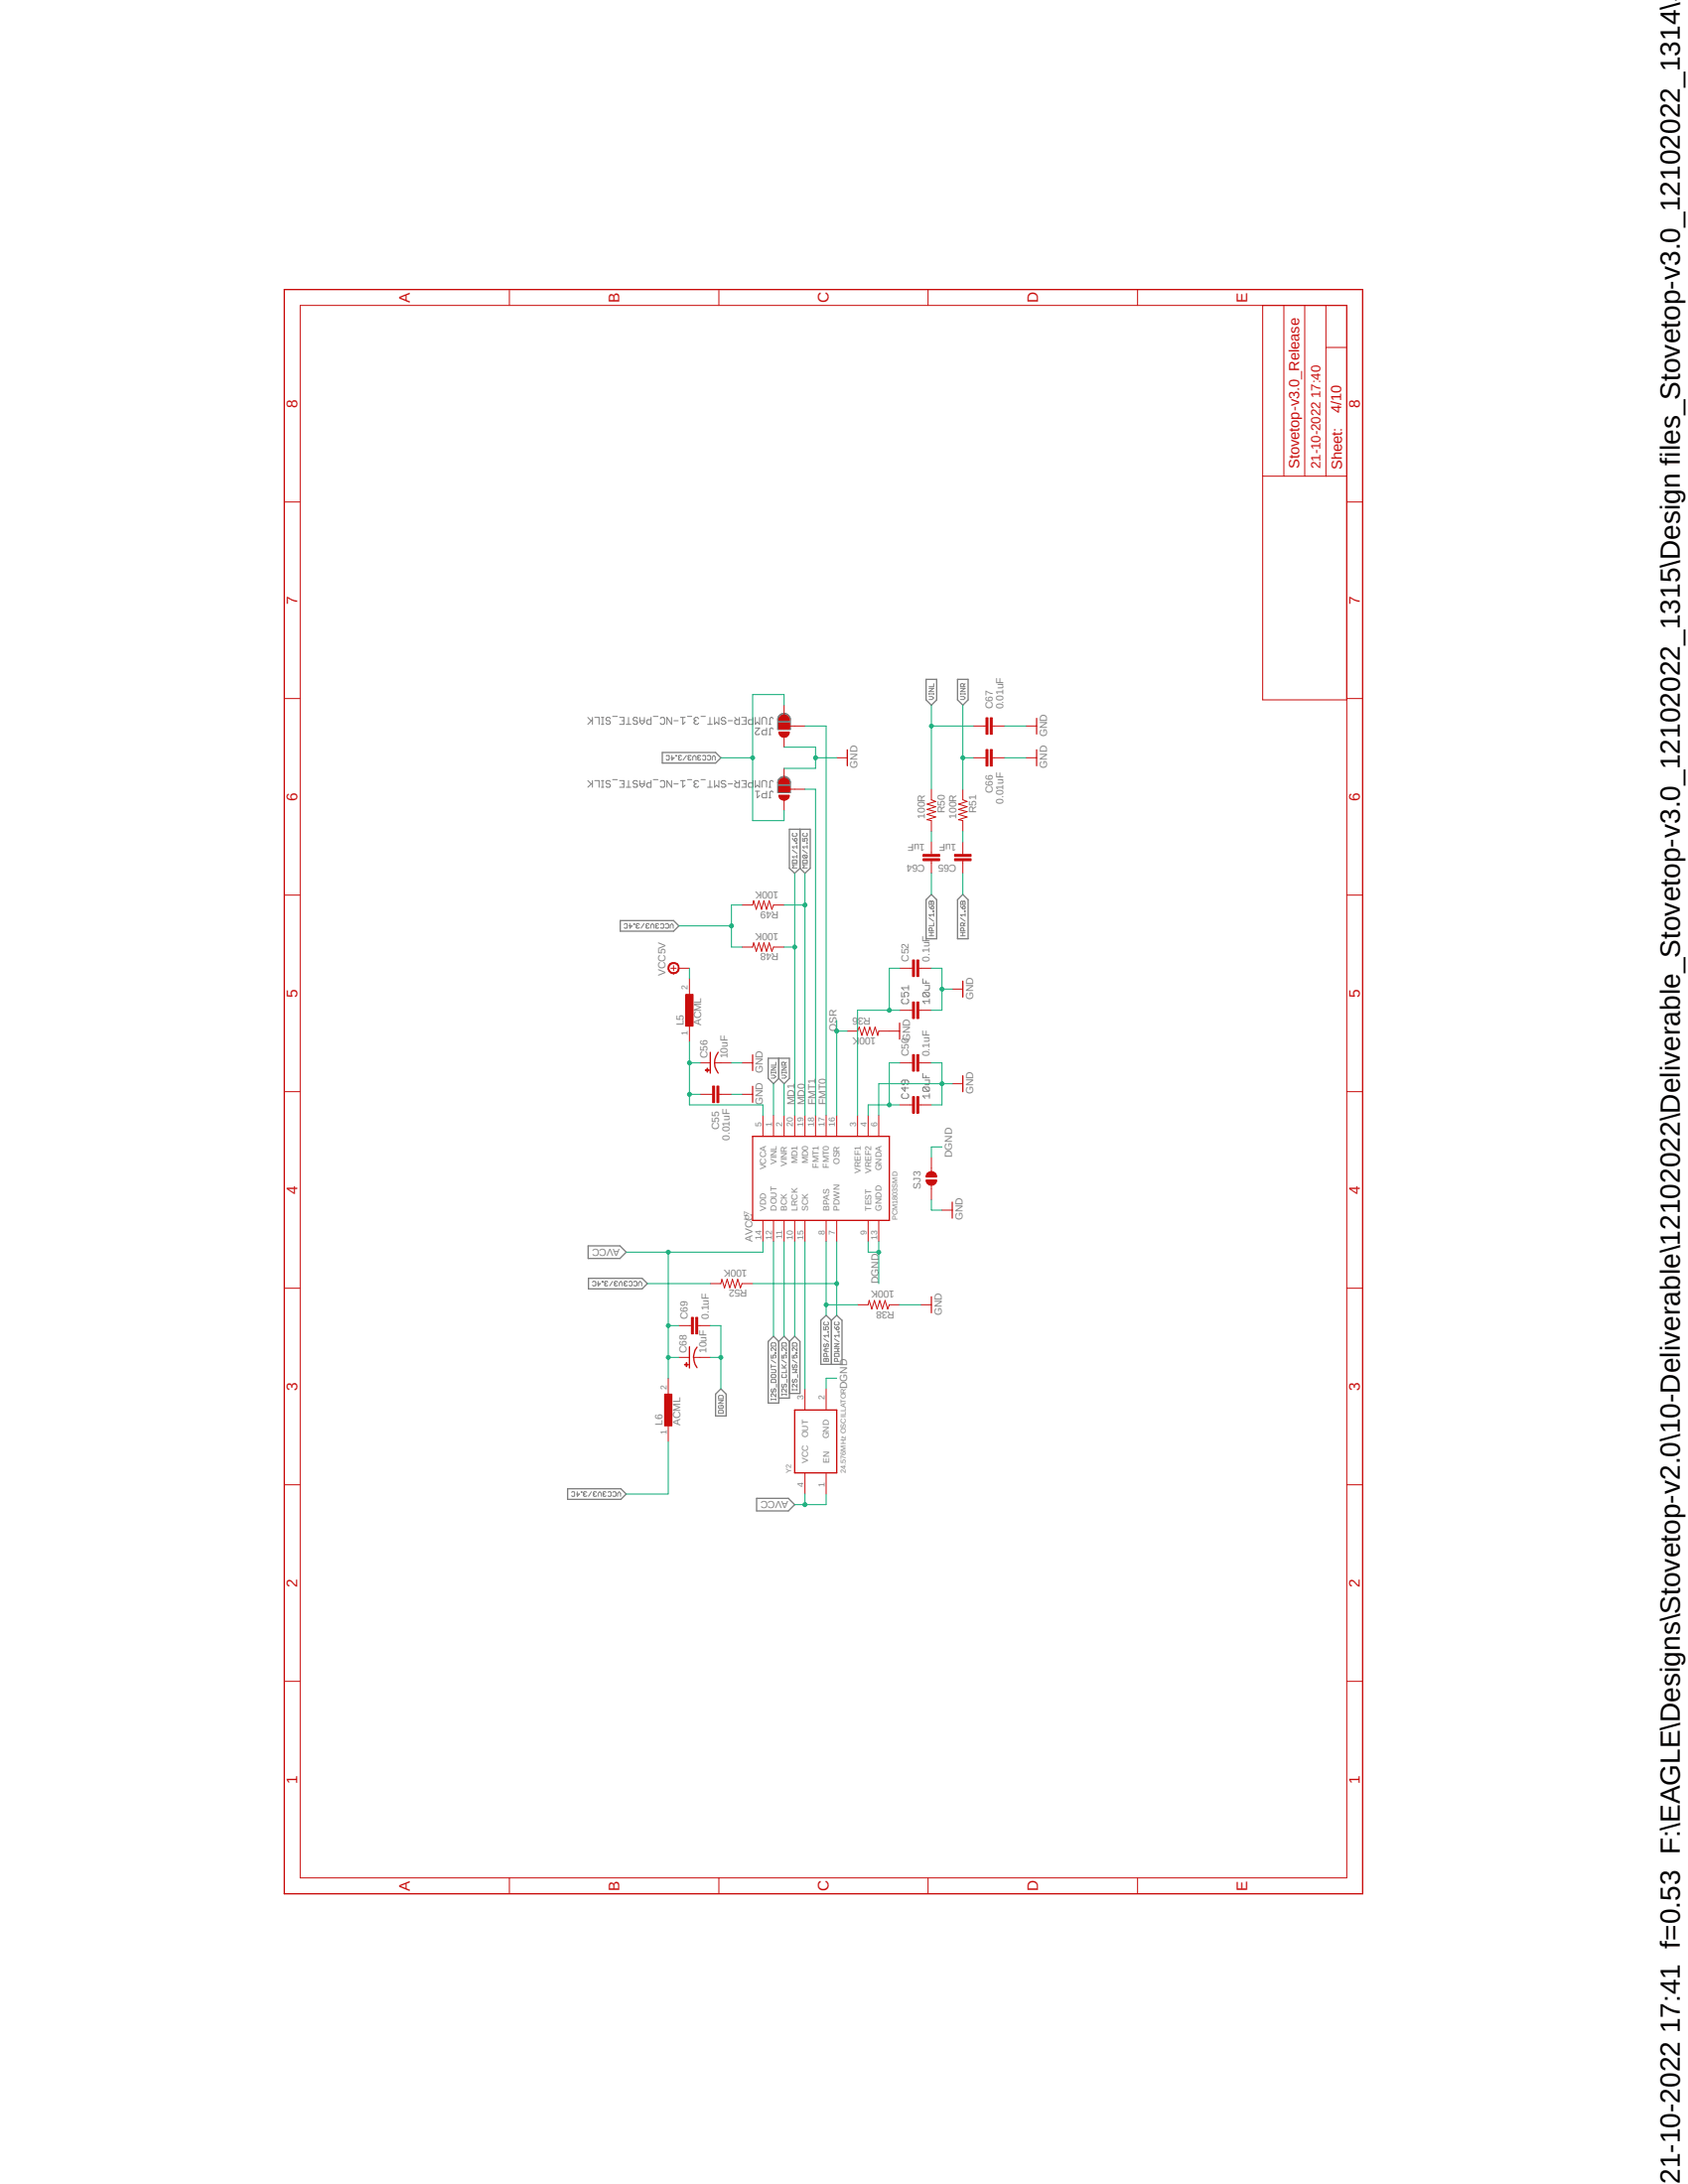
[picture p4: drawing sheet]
<svg xmlns="http://www.w3.org/2000/svg" width="216mm" height="279mm" viewBox="0 0 216 279" stroke-linecap="round" stroke-linejoin="round" font-family="sans-serif">
<path d="M36.2 36.8l138.4 205.8M174.6 36.8l-138.4 205.8" fill="none" stroke="#fff" stroke-width=".13"/>
<g fill="none" stroke="#808080" stroke-width=".13">
<path d="M75.2 99.9l.4 .4M75.2 91.8l.4 .4M75.8 91.8v.9M75.8 99.9v.8M75.8 92.1l-.6 .6M76.1 99.9h.5v.8M76.1 91.8h.5v.9M76.9 99.9h.3M76.9 91.8h.3M76.9 92.7h.3M77.1 91.8v.9M77.1 99.9v.8"/>
<path d="M78.1 100l-.2-.1h-.3l-.1 .1v.2l.1 .1h.3l.2 .2-.2 .2h-.3l-.1-.1M78.1 91.9l-.2-.1h-.3l-.1 .1 .1 .3h.3l.2 .2-.2 .3h-.3l-.1-.2M78.4 99.7h.6M78.4 91.7h.6M79.2 99.9h.6v.8h-.6M79.2 91.8h.6v.9h-.6M79.5 92.2h.3M80.1 92.7h.6M80.4 91.8v.9M80.4 99.9v.8M81.5 100l-.1-.1h-.3l-.1 .1v.2l.1 .1h.3l.1 .2-.1 .2h-.3l-.1-.1M81.5 91.9l-.1-.1h-.3l-.1 .3 .1 .1h.3l.1 .3-.1 .2h-.3l-.1-.2"/>
<path d="M81.8 91.8v.6l.3 .3 .3-.3v-.6M81.8 99.9v.6l.3 .2 .3-.2v-.6M81.8 92.2h.6M83.3 99.9v.8h-.5l-.1-.1v-.3l.1-.1h.5M83.3 91.8v.9h-.5l-.1-.2v-.3l.1-.1h.5M83.6 99.7h.6M83.6 91.7h.6M84.5 100l.1-.1h.3l.1 .1v.6l-.1 .1h-.3l-.1-.1M84.5 91.9l.1-.1h.3l.1 .1v.6l-.1 .2h-.3l-.1-.2M85.2 96.7l.1-.1 .3 .1-.1 .5h-.2l-.1-.1M85.9 91.8v.9l-.6-.9v.9M85.9 99.9v.8l-.6-.8v.8"/>
<path d="M85.9 96.6v.6l.3-.3h-.3M86.2 92.2h.5M86.4 96.6l.1 .1zM86.9 96.9l-.1 .1 .1 .2h.2l.1-.1M86.9 96.9h.1M87 99.9h.6M87 91.8h.6M87.2 96.7l-.3-.1-.1 .1 .1 .2M87.3 99.9v.8l.3-.2M87.3 91.8v.9l.3-.3M87.8 96.6l-.4 .6M87.9 99.7h.6"/>
<path d="M87.9 91.7h.6M88.1 96.9l-.1 .1 .1 .2h.2l.1-.1M88.1 96.9h.1M88.4 96.7l-.3-.1-.1 .1 .1 .2M88.6 97.2v-.4l.2-.2 .2 .2v.4M88.9 92.2l-.1 .2 .1 .3h.3l.2-.2M88.9 92.2h.2M89.3 96.9l-.1 .1 .1 .2h.2l.1-.1M89.3 96.9h.2M89.4 100l-.2-.1h-.3l-.1 .1v.2l.1 .1M89.4 91.9l-.2-.1h-.3l-.1 .1v.2l.1 .1M89.6 96.7l-.3-.1-.1 .1 .1 .2"/>
<path d="M89.7 99.7h.5M89.7 91.7h.5M89.9 96.7l.1-.1 .3 .1-.1 .5h-.2l-.1-.1M90.5 96.7l.1-.1 .3 .1v.4l-.1 .1h-.2l-.1-.1M90.5 92.7h.6M90.8 91.8v.9M90.8 99.9v.8M91.1 97.2v-.4l.2-.2 .2 .2v.4M91.4 91.8v.9l.3-.3 .2 .3v-.9M91.4 99.9v.8l.3-.2 .2 .2v-.8M92.8 100l-.1-.1h-.3l-.2 .1v.2l.2 .1h.3l.1 .2v.1l-.1 .1h-.3l-.2-.1M92.8 91.9l-.1-.1h-.3l-.2 .1v.2l.2 .1h.3l.1 .2-.1 .3h-.3l-.2-.2"/>
<path d="M93.1 92.2h.6M94 99.9l.3 .3M94 91.8l.3 .3M94.6 99.9v.8h-.5l-.1-.1v-.3l.1-.1h.5M94.6 91.8v.9h-.5l-.1-.2v-.3l.1-.1h.5M94.9 99.9h.5v.8h-.5M94.9 91.8h.5v.9h-.5M95.1 92.2h.3M96.3 99.9v.8h-.5l-.1-.1v-.3l.1-.1h.5M96.3 91.8v.9h-.5l-.1-.2v-.3l.1-.1h.5M96.6 91.8v.9l.3-.3 .3 .3v-.9M96.6 99.9v.8l.3-.2 .3 .2v-.8"/>
<path d="M96.6 93.1h.6l-.6 .6 .1 .3h.3l.2-.1M97.5 92.7v-.8l.1-.1h.3l.1 .1v.8M98 93.1v.9h-.4l-.1-.1v-.3l.1-.2h.4M98.3 92.7h.3M98.3 94h.3M98.9 100l-.1-.1h-.2l-.1 .1v.7M98.9 91.9l-.1-.1h-.2l-.1 .1v.8M98.9 93.3l-.1-.2h-.2l-.1 .2v.7M118.8 89.1h.4l.2 .2-.2 .2h-.4M118.8 88.8h.6M118.8 88.7v.2M118.8 88.1h.6l-.6 .4h.6"/>
<path d="M119.4 87.5v.3h-.6M119.4 88.7v.2M122.9 89.1h.4l.1 .2-.1 .2h-.4M122.9 88.8h.5M122.9 88.1h.5l-.5 .4h.5M122.9 88.7v.2M123.3 87.8v-.3h-.2h-.2v.3h.5M123.4 88.7v.2M123.4 87.5l-.1 .1M75.8 100.2l-.6 .5M76.9 100.7h.3M79.5 100.3h.3"/>
<path d="M79.8 118.3l.1-.1h.2l.1 .1v.4h-.1h-.3M80.1 100.7h.6M80.6 118.2v.5l.3-.3h-.5M81.1 118.2h.1v.1h-.1zM81.5 118.4h.1M81.5 118.4l-.1 .3h.1h.3M81.8 118.3l-.1-.1h-.2l-.1 .1 .1 .1M81.8 100.3h.6M82.4 118.2l-.4 .5M82.7 118.4h.1M82.7 118.4l-.1 .2 .1 .1h.3M83 118.3l-.1-.1h-.2l-.1 .1 .1 .1"/>
<path d="M83.2 118.7v-.3l.2-.2 .3 .2v.3M83.9 118.4h.2M83.9 118.4v.2v.1h.3M84.2 118.3v-.1h-.3v.1v.1M84.5 118.3l.1-.1h.2l.1 .1v.4h-.1h-.3M85.1 118.3l.1-.1h.2l.1 .1v.4h-.1h-.3M85.7 118.7v-.3l.2-.2 .2 .2v.3M86.2 100.3h.5M88.9 100.3l-.1 .2v.1l.1 .1h.3l.2-.1M88.9 100.3h.2M90.5 100.7h.6M93.1 100.3h.6"/>
<path d="M95.1 100.3h.3M96.6 101.2h.6M96.9 101.2v.9l.3-.3M97.5 100.7v-.7l.1-.1h.3l.1 .1v.7M98 101.2v.9h-.4l-.1-.2v-.3l.1-.1h.4M98.3 100.7h.3M98.3 102.1h.3M98.9 101.3l-.1-.1h-.2l-.1 .1v.8M101.3 110.1l.1-.1h.4l.1 .1v.3h-.6zM101.3 108.8l.6 .4M101.3 107.2l.3 .4M101.4 106.6l-.1 .1 .1 .3 .5-.1v-.2l-.1-.1"/>
<path d="M101.6 107.3l.1-.1 .2 .1v.2l-.3 .1zM101.8 107.8h.1v.1h-.1zM101.9 110.6h-.6l.2 .2-.2 .2h.6M101.9 108.2v.3M101.9 109.4v.4M101.9 109.6h-.6l.2 .2M101.9 108.3h-.6l.2 .2M102.7 110.1l.5-.1 .1 .1v.3h-.6zM102.7 107.2v.4h.3l-.1-.3 .3-.1 .1 .1-.1 .3M102.7 108.8l.6 .4M102.8 106.6l-.1 .1v.2l.1 .1h.4l.1-.1-.1-.3M102.8 109.4h.4l.1 .1-.1 .3"/>
<path d="M102.8 109.4l-.1 .1v.2l.5 .1M102.8 109.4l.4 .4M103.2 107.8l.1 .1zM103.3 110.6h-.6l.2 .2-.2 .2h.6M103.3 108.3h-.6l.2 .2M103.3 108.2v.3M118.8 119.7h.6M118.8 119.3h.6M118.8 117.4l.6 .5M118.8 115.9l.3 .4M118.9 115.3h.1l.1 .1 .1-.1h.1l.1 .4h-.6zM119.1 116l.1-.1 .2 .1-.1 .3h-.2z"/>
<path d="M119.1 115.4v.3M119.1 119.3v.4M119.2 119.1v-.3l-.3-.1-.1 .1v.3h.6M119.3 116.5h.1v.1h-.1zM119.4 116.8v.4M119.4 118.1v.3h-.6M119.4 117.1h-.6l.2 .1M122.9 115.4l.1-.1 .1 .1 .3-.1v.4h-.5zM122.9 119.7h.5M122.9 119.3h.5M122.9 117.4l.5 .5M122.9 115.9l.2 .4"/>
<path d="M123.1 116l.2-.1 .1 .1v.3h-.3zM123.1 115.4v.3M123.1 119.3v.4M123.3 118.4v-.2l-.2-.1-.2 .1v.2h.5M123.3 119.1v-.3l-.2-.1-.2 .1v.3h.5M123.4 116.5v.1zM123.4 116.8v.4M123.4 117.1h-.5l.2 .1M123.4 118.1l-.1 .2M98.6 137.5h.4l.2 .3-.2 .1h-.4M98.6 137.2h.6M98.6 137.1v.2"/>
<path d="M98.6 136.5h.6l-.6 .4h.6M99.2 135.9v.4h-.6M99.2 137.1v.2M100 137.5h.4l.2 .3-.2 .1h-.4M100 137.2h.6M100 136.5h.6l-.6 .4h.6M100 137.1v.2M100.4 136.3v-.3l-.3-.1-.1 .1v.3h.6M100.6 137.1v.2M100.6 135.9l-.2 .2M115.3 127v.5h.4l-.1-.3 .1-.2h.3l.2 .1v.3l-.2 .1M115.5 139.9l-.2 .2v.2l.2 .2h.5l.2-.2v-.2l-.2-.2"/>
<path d="M115.5 127.8l-.2 .1v.3l.2 .2h.5l.2-.2v-.3l-.2-.1M115.7 138.2v.4l-.1 .2-.3-.2v-.3l.2-.1h.5l.2 .1v.3l-.2 .2M115.7 139.1v.5l-.4-.4h.9M116.2 126.1v.6M116.2 126.4h-.9l.3 .3M118 125.2v.6h.9M118 137.3v.6h.9M118.2 127h.5l.2 .1v.3l-.2 .1M118.2 139.1h.5l.2 .1v.3l-.2 .1M118.2 139.1l-.2 .1v.3l.2 .1h.5M118.2 127l-.2 .1v.3l.2 .1h.5M118.2 139.1l.5 .5"/>
<path d="M118.2 127l.5 .5M118.3 126.1h.6v.4l-.2 .2h-.4M118.3 138.2h.6v.4l-.2 .2h-.4M118.4 125.5v.3M118.4 137.6v.3M118.9 127.8v.6M118.9 139.9v.6M118.9 128.1h-.9l.3 .3M118.9 140.2h-.9l.3 .3M75.8 164l.1-.1h.2l.1 .1v.4l-.1 .1-.3-.1M76.5 163.9v.6l.3-.3h-.4M77 163.9h.1v.1h-.1z"/>
<path d="M77.4 164.2l-.1 .1 .1 .2 .3-.1M77.4 164.2h.2M77.7 164l-.1-.1h-.2l-.1 .1 .1 .2M78.4 163.9l-.4 .6M78.7 164.2l-.1 .2 .1 .1 .3-.1M78.7 164.2h.1M79 164l-.1-.1h-.2l-.1 .1 .1 .2M79.2 164.5v-.4l.2-.2 .2 .2v.4M79.9 164.2l-.1 .1 .1 .2 .3-.1M79.9 164.2h.1M80.2 164l-.1-.1h-.2l-.1 .1 .1 .2M80.4 164l.2-.1h.1l.2 .1v.4l-.2 .1-.3-.1"/>
<path d="M81.1 164l.1-.1h.2v.1v.4v.1l-.3-.1M81.7 164.5v-.4l.2-.2 .2 .2v.4M91.9 179.2h.6l-.6 .3h.6M92 178.5h.4l.1 .4h-.6zM92 179.8l-.1 .1 .1 .3h.4l.1-.1-.1-.3h-.2v.2M98.6 173.4v.3h.3l-.1-.1 .1-.2h.3l-.1 .3M98.6 175.2h.5l.1 .1-.1 .3h-.5M98.6 175.9h.1h.4l.1 .2-.1 .1h-.4zM98.6 174.6v.4M98.6 178.9v.2M98.6 179h.6M98.6 174.8h.6"/>
<path d="M98.6 174l.6 .4M98.7 171.8h.4l.1 .4h-.6zM98.7 176.4h.4l.1 .5h-.6zM98.7 177.7l-.1 .1 .1 .3h.1l.2-.4h.1l.1 .1-.1 .3M99.1 173h.1v.1h-.1zM99.2 172.4v.4l-.4-.4-.2 .1 .1 .3M99.2 178.3v.4l-.4-.4-.2 .1 .1 .3M99.2 178.9v.2M99.3 177.1v.4M100 173.4v.3h.3l-.1-.1 .1-.2h.3l-.1 .3M100 178.3v.2M100 178.4h.6"/>
<path d="M100 175h.6M100 174.6l.4 .4M100 174l.6 .4M100.1 171.8h.4l.1 .4h-.6zM100.1 175.9h-.1l.1 .3h.4l.1-.1-.1-.2M100.1 177.1l-.1 .1 .1 .3h.1l.1-.3 .2-.1 .1 .1-.1 .3M100.5 173h.1v.1h-.1zM100.6 172.4v.4l-.4-.4-.2 .1 .1 .3M100.6 175.2v.4h-.6M100.6 177.7v.4l-.4-.4h-.1l-.1 .1 .1 .3M100.6 178.3v.2M100.6 174.6l-.3 .3"/>
<path d="M100.7 176.4v.5M101.3 173.4v.3h.3l-.1-.1v-.2h.1h.3v.3h-.1M101.3 177.7v.2M101.3 175.2h.6l-.2 .2 .2 .2h-.6M101.3 177.8h.6M101.3 174l.6 .4M101.4 171.8h.4l.1 .1v.3h-.6zM101.4 174.6l-.1 .1 .1 .3 .2-.1 .1-.3 .2 .1v.2l-.1 .1M101.4 176.4l-.1 .2 .1 .3 .2-.2 .1-.3 .2 .2v.1l-.1 .2M101.8 173h.1v.1h-.1zM101.9 172.4v.4l-.5-.4-.1 .1 .1 .3M101.9 177.1v.4l-.5-.4-.1 .1 .1 .3"/>
<path d="M101.9 177.7v.2M102 175.9v.3M105.4 173.9l.1-.1 .2 .1 .2-.1 .1 .1v.3h-.6zM105.4 169.7v.4h.3l-.1-.2 .1-.2h.2l.1 .1-.1 .3M105.4 171.3l.6 .4M105.5 169.1l-.1 .1 .1 .3h.4l.1-.1-.1-.3M105.5 171.9l-.1 .1 .1 .3 .2-.1v-.3l.3 .1-.1 .3M105.7 172.5v.4M105.7 173.9v.3M105.7 173.5v-.3l-.2-.1-.1 .1v.3h.6M105.9 170.3l.1 .1zM106 170.6v.5"/>
<path d="M106 172.5h-.4l-.2 .2 .2 .2h.4M106 170.9h-.6l.2 .2M106.7 173.2l.1-.1h.4l.1 .1v.3h-.6zM106.7 172.5h.6l-.2 .2 .2 .2h-.6M106.7 171.9h.6l-.6 .4h.6M106.7 171.3l.6 .4M106.7 169.7l.3 .4M106.8 169.1l-.1 .1 .1 .3 .5-.1v-.2l-.1-.1M107.1 174.2v-.3l-.3-.1-.1 .1v.3h.6M107.1 169.7l.2 .1v.2l-.1 .1h-.2zM107.2 170.3h.1v.1h-.1zM107.3 170.9h-.6l.2 .2"/>
<path d="M107.3 170.6v.5M73.1 190.9l.1-.1 .3 .1v.4l-.1 .1-.3-.1M73.8 190.8v.6l.3-.3h-.4M74.3 190.8l.1 .1zM74.8 191.1l-.2 .1v.1l.2 .1 .3-.1M74.8 191.1h.1M75.1 190.9l-.2-.1-.3 .1v.2h.2M75.6 190.8l-.3 .6M76 191.1l-.1 .1 .1 .2 .3-.1M76 191.1h.1M76.3 190.9l-.3-.1-.1 .1 .1 .2M76.5 191.4v-.3l.2-.3 .2 .3v.3"/>
<path d="M77.2 191.1l-.1 .1 .1 .2 .3-.1M77.2 191.1h.1M77.5 190.9l-.3-.1-.1 .1 .1 .2M77.8 190.9l.1-.1 .2 .1v.4v.1l-.3-.1M78.4 190.9l.1-.1 .3 .1v.4l-.1 .1-.3-.1M79 191.4v-.3l.2-.3 .2 .3v.3M92 180.4h.4l.1 .4h-.6z"/>
</g>
<g fill="none" stroke="#808080" stroke-width=".17">
<path d="M84.7 96.3h6.8l.7 .6-.7 .7h-6.8zM99.5 91.8v1.5M99.5 99.9v1.5M99.6 91.7v1.6M99.6 99.7v1.7M99.7 91.6v1.7M99.7 99.7v1.7M99.7 91.5v1.8M99.7 99.6v1.8M99.8 91.4v1.9M99.8 99.5v1.9M99.9 91.4v1.9"/>
<path d="M99.9 99.4v2M99.9 91.4l-.2 .2M100 91.3v2M100 99.4v2M100.1 91.3v2M100.1 99.4v2M100.2 99.4l-.3 .1a.61 .61 0 0 0-.4 .5v1.4h1.6v-1.4l-.3-.5-.3-.1M100.2 99.4h.3M100.2 91.3v2M100.2 99.4v2M100.3 91.3v2M100.3 99.4v2"/>
<path d="M100.3 91.3l-.4 .1M100.3 91.3h.2M100.4 91.3v2M100.4 99.4v2M100.5 91.3v2M100.5 99.4v2M100.5 91.3l.3 .2M100.6 91.4v1.9M100.6 99.4v2M100.7 91.4v1.9M100.7 99.4v2M100.8 91.4v1.9"/>
<path d="M100.8 99.5v1.9M100.8 91.5l.3 .4v1.4h-1.6v-1.4l.2-.3M100.8 91.5v1.8M100.8 99.6v1.8M100.9 91.5v1.8M100.9 99.6v1.8M101 91.7v1.6M101 99.7v1.7M101 91.8v1.5M101 99.8v1.6M118.4 86.9h1.4v2.6l-.7 .7-.7-.7zM122.5 86.9h1.3v2.6l-.7 .7-.6-.7z"/>
<path d="M79.3 117.8h6.8l.7 .6-.7 .7h-6.8zM101 106.1h2.6v5l-.6 .6-.7-.6-.7 .6-.6-.6zM102.3 106.1v5M119.1 114.4l.7 .7v5h-1.4v-5zM122.5 115.1l.6-.7 .7 .7v5h-1.3zM98.3 135.4h2.7v2.6l-.7 .6-.7-.6-.7 .6-.6-.6zM99.6 135.4v2.6M75.2 159.4h4.1l.8 .8-.8 .8h-4.1zM75.3 163.5h6.8l.7 .7-.7 .7h-6.8zM92.2 177.7l.7 .7v2.7h-1.4v-2.7zM98.3 171.6l.6-.7 .7 .7v7.9h-1.3zM99.6 171.6l.7-.7 .7 .7"/>
<path d="M101 171.6v7.3h-1.4M101 171.6l.6-.7 .7 .7v6.7h-1.3M105 168.9l.7-.6 .6 .6 .7-.6 .7 .6v5.6h-2.7zM106.3 168.9v5.6M72.6 190.5h6.8l.7 .6-.7 .7h-6.8zM96.8 191.7h4l.8 .8-.8 .8h-4z"/>
</g>
<path d="M123.1 125.5v2.1M123.1 137.6v2.1M96.3 145.4h17.4v10.7h-17.4zM101.6 180.4h5.4v8h-5.4z" fill="none" stroke="#c90d0c" stroke-width=".17"/>
<g fill="none" stroke="#c90d0c" stroke-width=".13">
<path d="M115.1 136h1.6M115.1 123.9h1.6M116.7 134.9h.3v2.1h-.3zM116.7 122.8h.3v2.1h-.3zM117.3 134.9h.2v2.1h-.2zM117.3 122.8h.2v2.1h-.2zM117.5 136h1.6M117.5 123.9h1.6M121.8 138.6h1.3M121.8 126.5h1.3M97.6 142.7v2.7M97.6 156.1v2.7"/>
<path d="M98.9 142.7v2.7M98.9 156.1v2.7M100.3 142.7v2.7M100.3 156.1v2.7M101.6 142.7v2.7M101.6 156.1v2.7M103 142.7v2.7M103 156.1v2.7M104.3 142.7v2.7M105.7 142.7v2.7M105.7 156.1v2.7M107 142.7v2.7"/>
<path d="M107 156.1v2.7M109.7 142.7v2.7M111 142.7v2.7M111 156.1v2.7M112.4 142.7v2.7M112.4 156.1v2.7M103 177.7v2.7M105.7 177.7v2.7M103 188.4v2.7M105.7 188.4v2.7"/>
</g>
<path d="M116.8 122.8v2.1M116.8 134.9v2.1M117.4 122.8v2.1M117.4 134.9v2.1" fill="none" stroke="#c90d0c" stroke-width=".25"/>
<path d="M118.6 150.1a.7 .7 0 0 1 .8-.2 .7 .7 0 0 1 .4 .7h-1.4z" fill-rule="evenodd" fill="#c90d0c"/>
<path d="M118.6 150.1a.7 .7 0 0 1 .8-.2 .7 .7 0 0 1 .4 .7h-1.4z" fill="none" stroke="#c90d0c" stroke-width=".13"/>
<path d="M118.4 151h1.4a.68 .68 0 0 1-.7 .6 .68 .68 0 0 1-.7-.6z" fill-rule="evenodd" fill="#c90d0c"/>
<path d="M118.4 151h1.4a.68 .68 0 0 1-.7 .6 .68 .68 0 0 1-.7-.6zM119.1 148.1v1.8M119.1 151.6v1.9M120.5 154.8h1.3" fill="none" stroke="#c90d0c" stroke-width=".13"/>
<path d="M121.8 153.8v2" fill="none" stroke="#c90d0c" stroke-width=".17"/>
<path d="M99.7 99.8a.7 .7 0 0 1 .8-.2 .7 .7 0 0 1 .5 .6h-1.4z" fill-rule="evenodd" fill="#c90d0c"/>
<path d="M99.7 99.8a.7 .7 0 0 1 .8-.2 .7 .7 0 0 1 .5 .6h-1.4z" fill="none" stroke="#c90d0c" stroke-width=".13"/>
<path d="M99.6 101.7h1.4a.68 .68 0 0 1-.7 .7 .68 .68 0 0 1-.7-.7z" fill-rule="evenodd" fill="#c90d0c"/>
<path d="M99.6 101.7h1.4a.68 .68 0 0 1-.7 .7 .68 .68 0 0 1-.7-.7zM99.6 100.6h1.4v.7h-1.4zM101 101h.6" fill="none" stroke="#c90d0c" stroke-width=".13"/>
<path d="M99.6 100.6h1.4v.7h-1.4z" fill-rule="evenodd" fill="#c90d0c"/>
<path d="M100.3 98.3v1.3M99.6 100.6h1.4v.7h-1.4zM100.3 102.3v1.4M101.6 101h1.4" fill="none" stroke="#c90d0c" stroke-width=".13"/>
<path d="M99.7 91.7a.68 .68 0 0 1 .8-.2 .68 .68 0 0 1 .5 .7h-1.4z" fill-rule="evenodd" fill="#c90d0c"/>
<path d="M99.7 91.7a.68 .68 0 0 1 .8-.2 .68 .68 0 0 1 .5 .7h-1.4z" fill="none" stroke="#c90d0c" stroke-width=".13"/>
<path d="M99.6 93.6h1.4a.68 .68 0 0 1-.7 .7 .68 .68 0 0 1-.7-.7z" fill-rule="evenodd" fill="#c90d0c"/>
<path d="M99.6 93.6h1.4a.68 .68 0 0 1-.7 .7 .68 .68 0 0 1-.7-.7zM99.6 92.5h1.4v.7h-1.4zM101 92.9h.6" fill="none" stroke="#c90d0c" stroke-width=".13"/>
<path d="M99.6 92.5h1.4v.7h-1.4z" fill-rule="evenodd" fill="#c90d0c"/>
<g fill="none" stroke="#c90d0c" stroke-width=".13">
<path d="M99.6 92.5h1.4v.7h-1.4zM100.3 90.2v1.4M100.3 94.2v1.4M101.6 92.9h1.4M107 96.9h1.4M124.5 92.9h1.6M124.5 96.9h1.6M126.1 95.9h.3v2.1h-.3zM126.1 91.8h.3v2.1h-.3zM126.7 95.9h.2v2.1h-.2zM126.7 91.8h.2v2.1h-.2zM126.9 92.9h1.6"/>
<path d="M126.9 96.9h1.6M131.2 92.9h1.4M131.2 96.9h1.4M94.9 115.8h1.4l.1-.6 .3 1.1 .4-1.1 .3 1.1 .3-1.1 .3 1.1 .4-1.1 .3 1.1 .2-.5h1.4M118.1 109.3h2.1v.3h-2.1zM118.1 109.9h2.1v.2h-2.1zM119.1 101v1.3l.6 .2-1.1 .4 1.1 .3-1.1 .3 1.1 .3-1.1 .4 1.1 .3-1.1 .4 .5 .1v1.3M119.1 107.7v1.6M119.1 110.1v1.6M122.1 109.3h2.1v.3h-2.1zM122.1 109.9h2.1v.2h-2.1zM123.1 101v1.3l.6 .2-1.1 .4 1.1 .3-1.1 .3 1.1 .3-1.1 .4 1.1 .3-1.1 .4 .5 .1v1.3"/>
<path d="M123.1 107.7v1.6M123.1 110.1v1.6M94.9 121.2h1.4l.1-.6 .3 1.1 .4-1.1 .3 1.1 .3-1.1 .3 1.1 .4-1.1 .3 1.1 .2-.5h1.4"/>
</g>
<path d="M108.4 95.9v2.1M132.6 91.9v2M132.6 95.9v2.1" fill="none" stroke="#c90d0c" stroke-width=".17"/>
<path d="M126.2 91.8v2.1M126.2 95.9v2.1M126.8 91.8v2.1M126.8 95.9v2.1M118.1 109.4h2.1M118.1 110h2.1M122.1 109.4h2.1M122.1 110h2.1" fill="none" stroke="#c90d0c" stroke-width=".25"/>
<path d="M85 178.4h.9v4h-.9z" fill-rule="evenodd" fill="#c90d0c"/>
<path d="M85 178.4h.9v4h-.9zM85.5 176.3v2.7M88.7 173.7h.8M85.5 181.7v2.7" fill="none" stroke="#c90d0c" stroke-width=".13"/>
<path d="M88.2 172.3v2.7M88.7 173.7l.2 .8 .3 .5M89.2 172.3l-.3 .4-.2 1" fill="none" stroke="#c90d0c" stroke-width=".17"/>
<path d="M87.8 174.3v.5z" fill-rule="evenodd" fill="#c90d0c"/>
<path d="M87.8 174.3v.5z" fill="none" stroke="#c90d0c" stroke-width=".13"/>
<path d="M87.5 174.5h.6v.1h-.6z" fill-rule="evenodd" fill="#c90d0c"/>
<g fill="none" stroke="#c90d0c" stroke-width=".13">
<path d="M38.4 39.1h133.9v201.1h-133.9zM65.2 37v2.1M91.9 37v2.1M118.7 37v2.1M145.5 37v2.1M161.5 39.1v50.4h10.8M164.2 39.1v21.8M166.9 39.1v21.8M169.6 39.1v21.8M169.6 44.5h2.7M36.4 64.2h2M161.5 60.9h10.8"/>
<path d="M172.3 64.2h2M36.4 89.4h2M172.3 89.4h2M36.4 114.5h2M172.3 114.5h2M36.4 139.7h2M85.8 123.9h.7M86.1 123.5v.7M89.5 140h1.6M91.1 138.9h.3v2.2h-.3zM91.7 138.9h.2v2.2h-.2zM91.9 140h1.7"/>
<path d="M94.9 140h1.4M94.9 136h1.4M115.1 129.2h1.6M116.7 128.2h.3v2.1h-.3zM117.3 128.2h.2v2.1h-.2zM117.5 129.2h1.6M172.3 139.7h2M115.1 141.4h1.6M116.7 140.3h.3v2.1h-.3zM117.3 140.3h.2v2.1h-.2zM117.5 141.4h1.6M36.4 164.8h2"/>
<path d="M86.8 173.7h1.4M86.8 169.6h1.6M87.5 174.5h.6v.1h-.6zM88.4 168.5h.3v2.1h-.3zM89 168.5h.2v2.1h-.2zM89.2 169.6h1.6M89.5 173.7h1.3M90.8 164.2h1.4l.1-.5 .4 1.1 .3-1.1 .3 1.1 .4-1.1 .3 1.1 .4-1.1 .3 1.1 .2-.6h1.4M109.7 166.9h1.3l.2-.5 .3 1.1 .3-1.1 .4 1.1 .3-1.1 .4 1.1 .3-1.1 .3 1.1 .2-.6h1.4M117.8 166.9h1.3M172.3 164.8h2M36.4 189.9h2"/>
<path d="M172.3 189.9h2M36.4 215.1h2M172.3 215.1h2M65.2 240.2v2.1M91.9 240.2v2.1M118.7 240.2v2.1M145.5 240.2v2.1"/>
</g>
<path d="M91.3 138.9v2.2M91.8 138.9v2.2M116.8 128.2v2.1M117.4 128.2v2.1M116.8 140.3v2.1M117.4 140.3v2.1M88.6 168.5v2.1M89.1 168.5v2.1" fill="none" stroke="#c90d0c" stroke-width=".25"/>
<path d="M36.4 37h137.9v205.3h-137.9zM96.3 135v1.9M96.3 139v2M119.1 165.9v2" fill="none" stroke="#c90d0c" stroke-width=".17"/>
<path d="M85.7 123.3a.74 .74 0 0 1 1.1 .3 .74 .74 0 0 1-.7 1v-.1a.6 .6 0 0 1-.5-.8 .6 .6 0 0 1 .9-.3 .6 .6 0 0 1-.1 1l-.3 .1v.1a.75 .75 0 0 1-.6-.5 .75 .75 0 0 1 .2-.8z" fill-rule="evenodd" fill="#c90d0c"/>
<path d="M85.7 123.3a.74 .74 0 0 1 1.1 .3 .74 .74 0 0 1-.7 1v-.1a.6 .6 0 0 1-.5-.8 .6 .6 0 0 1 .9-.3 .6 .6 0 0 1-.1 1l-.3 .1v.1a.75 .75 0 0 1-.6-.5 .75 .75 0 0 1 .2-.8zM86.8 123.9h1.4M108.4 131.9h1.3l.2-.5 .3 1.1 .4-1.1 .3 1.1 .4-1.1 .3 1.1 .3-1.1 .4 1.1 .1-.6h2.7" fill="none" stroke="#c90d0c" stroke-width=".13"/>
<path d="M115.1 130.9v2" fill="none" stroke="#c90d0c" stroke-width=".17"/>
<path d="M87.7 127.2h.9v4.1h-.9z" fill-rule="evenodd" fill="#c90d0c"/>
<path d="M87.7 127.2h.9v4.1h-.9zM88.2 125.2v2.7M88.2 130.6v2.7M91.4 136h.8" fill="none" stroke="#c90d0c" stroke-width=".13"/>
<path d="M90.8 134.6v2.7M91.9 134.6a2.14 2.14 0 0 0 0 2.7" fill="none" stroke="#c90d0c" stroke-width=".17"/>
<path d="M90.4 136.7h.1v.5h-.1z" fill-rule="evenodd" fill="#c90d0c"/>
<path d="M90.4 136.7h.1v.5h-.1z" fill="none" stroke="#c90d0c" stroke-width=".13"/>
<path d="M90.2 136.9h.5h-.5z" fill-rule="evenodd" fill="#c90d0c"/>
<path d="M89.5 136h1.3M90.2 136.9h.5h-.5zM92.2 136h1.4" fill="none" stroke="#c90d0c" stroke-width=".13"/>
<path d="M111 158.8v1.4h1.4M112.4 158.8v5.4" fill="none" stroke="#0dab76" stroke-width=".13"/>
<circle cx="112.4" cy="160.2" r=".25" fill="#0dab76"/>
<g fill="none" stroke="#0dab76" stroke-width=".13">
<path d="M120.5 146.7h-1.4v1.4M90.8 169.6h1.4v8.1M90.8 173.7h1.4M107 176.3h-1.3v1.4"/>
<circle cx="112.4" cy="160.2" r=".25"/>
</g>
<circle cx="92.2" cy="173.6" r=".25" fill="#0dab76"/>
<g fill="none" stroke="#0dab76" stroke-width=".13">
<path d="M115.1 136h-1.4v5.4M115.1 141.4h-4.1v1.3"/>
<circle cx="92.2" cy="173.6" r=".25"/>
</g>
<circle cx="113.8" cy="141.3" r=".25" fill="#0dab76"/>
<g fill="none" stroke="#0dab76" stroke-width=".13">
<path d="M115.1 129.2h-5.4v13.5M115.1 123.9h-1.4v5.3"/>
<circle cx="113.8" cy="141.3" r=".25"/>
</g>
<circle cx="113.8" cy="129.2" r=".25" fill="#0dab76"/>
<g fill="none" stroke="#0dab76" stroke-width=".13">
<path d="M101.6 111.7v31M100.3 121.2h1.3"/>
<circle cx="113.8" cy="129.2" r=".25"/>
</g>
<circle cx="101.6" cy="121.2" r=".25" fill="#0dab76"/>
<g fill="none" stroke="#0dab76" stroke-width=".13">
<path d="M100.3 115.8h2.7M103 111.7v31"/>
<circle cx="101.6" cy="121.2" r=".25"/>
</g>
<circle cx="103" cy="115.8" r=".25" fill="#0dab76"/>
<g fill="none" stroke="#0dab76" stroke-width=".13">
<path d="M103 92.9h2.7v49.8M119.1 92.9h5.4M119.1 90.2v10.8M103 101h1.3v41.7M98.9 138.6v4.1"/>
<circle cx="103" cy="115.8" r=".25"/>
</g>
<circle cx="119.1" cy="92.9" r=".25" fill="#0dab76"/>
<g fill="none" stroke="#0dab76" stroke-width=".13">
<path d="M123.1 90.2v10.8M123.1 96.9h1.4M100.3 138.6v4.1"/>
<circle cx="119.1" cy="92.9" r=".25"/>
</g>
<circle cx="123.2" cy="96.9" r=".25" fill="#0dab76"/>
<g fill="none" stroke="#0dab76" stroke-width=".13">
<path d="M105.7 158.8v9.5M105.7 166.9h4"/>
<circle cx="123.2" cy="96.9" r=".25"/>
</g>
<circle cx="105.7" cy="166.9" r=".25" fill="#0dab76"/>
<g fill="none" stroke="#0dab76" stroke-width=".13">
<path d="M107 158.8v9.5M96.3 164.2h10.7"/>
<circle cx="105.7" cy="166.9" r=".25"/>
</g>
<circle cx="107" cy="164.2" r=".25" fill="#0dab76"/>
<g fill="none" stroke="#0dab76" stroke-width=".13">
<path d="M119.1 136h1.4v5.4h-1.4M121.8 138.6h-9.4v4.1M98.9 158.8v12.1M100.3 158.8v12.1M101.6 158.8v12.1M103 158.8v18.9"/>
<circle cx="107" cy="164.2" r=".25"/>
</g>
<circle cx="120.5" cy="138.6" r=".25" fill="#0dab76"/>
<g fill="none" stroke="#0dab76" stroke-width=".13">
<path d="M119.1 123.9h1.4v5.3h-1.4M120.5 126.5h1.3"/>
<circle cx="120.5" cy="138.6" r=".25"/>
</g>
<circle cx="120.5" cy="126.5" r=".25" fill="#0dab76"/>
<g fill="none" stroke="#0dab76" stroke-width=".13">
<path d="M100.3 95.6h4v2.7h-4M104.3 96.9h2.7M119.1 153.5v1.3h1.4"/>
<circle cx="120.5" cy="126.5" r=".25"/>
</g>
<circle cx="104.3" cy="96.9" r=".25" fill="#0dab76"/>
<g fill="none" stroke="#0dab76" stroke-width=".13">
<path d="M128.5 96.9h2.7M128.5 92.9h2.7M93.6 140h1.3M93.6 136h1.3M97.6 158.8v1.4h-17.5M85.5 173.7h1.3M86.8 169.6h-1.3v6.7M115.1 166.9h2.7"/>
<circle cx="104.3" cy="96.9" r=".25"/>
</g>
<circle cx="85.5" cy="173.6" r=".25" fill="#0dab76"/>
<g fill="none" stroke="#0dab76" stroke-width=".13">
<path d="M85.5 160.2v9.4"/>
<circle cx="85.5" cy="173.6" r=".25"/>
</g>
<circle cx="85.5" cy="169.6" r=".25" fill="#0dab76"/>
<circle cx="85.5" cy="169.6" r=".25" fill="none" stroke="#0dab76" stroke-width=".13"/>
<circle cx="85.5" cy="160.2" r=".25" fill="#0dab76"/>
<g fill="none" stroke="#0dab76" stroke-width=".13">
<path d="M103 191.1v1.4M105.7 191.1v1.4h-4.1"/>
<circle cx="85.5" cy="160.2" r=".25"/>
</g>
<circle cx="103" cy="192.5" r=".25" fill="#0dab76"/>
<g fill="none" stroke="#0dab76" stroke-width=".13">
<path d="M86.8 118.4h6.8M94.9 115.8h-1.3v5.4h1.3M119.1 106.3v1.4M119.1 111.7v2.7M123.1 106.3v1.4M123.1 111.7v2.7M85.5 184.4v6.7h-5.4"/>
<circle cx="103" cy="192.5" r=".25"/>
</g>
<circle cx="93.6" cy="118.4" r=".25" fill="#0dab76"/>
<g fill="none" stroke="#0dab76" stroke-width=".13">
<path d="M92.2 96.9h4.1M100.3 90.2v-1.3h-4v16.1h4v-1.3M82.8 164.2h8"/>
<circle cx="93.6" cy="118.4" r=".25"/>
</g>
<circle cx="96.3" cy="96.9" r=".25" fill="#0dab76"/>
<g fill="none" stroke="#0dab76" stroke-width=".13">
<path d="M107 130.6v12.1M107 131.9h1.4"/>
<circle cx="96.3" cy="96.9" r=".25"/>
</g>
<circle cx="107" cy="131.9" r=".25" fill="#0dab76"/>
<g fill="none" stroke="#0dab76" stroke-width=".13">
<path d="M88.2 133.3v8.1h9.4v1.3M88.2 140h1.3M88.2 136h1.3"/>
<circle cx="107" cy="131.9" r=".25"/>
</g>
<circle cx="88.2" cy="140" r=".25" fill="#0dab76"/>
<circle cx="88.2" cy="140" r=".25" fill="none" stroke="#0dab76" stroke-width=".13"/>
<circle cx="88.2" cy="136" r=".25" fill="#0dab76"/>
<g fill="none" stroke="#0dab76" stroke-width=".13">
<path d="M88.2 123.9v1.3"/>
<circle cx="88.2" cy="136" r=".25"/>
</g>
<text font-size="3.6" x="214.9" y="279.4" transform="rotate(-90 214.9 279.4)">21-10-2022 17:41 f=0.53 F:\EAGLE\Designs\Stovetop-v2.0\10-Deliverable\12102022\Deliverable_Stovetop-v3.0_12102022_1315\Design files_Stovetop-v3.0_12102022_1314\S</text>
<g font-size="1.9" fill="#c90d0c">
<text x="52.5" y="38.7" transform="rotate(-90 52.5 38.7)">A</text>
<text x="79.2" y="38.7" transform="rotate(-90 79.2 38.7)">B</text>
<text x="106" y="38.7" transform="rotate(-90 106 38.7)">C</text>
<text x="132.8" y="38.7" transform="rotate(-90 132.8 38.7)">D</text>
<text x="159.6" y="38.7" transform="rotate(-90 159.6 38.7)">E</text>
<text x="38.1" y="52.2" transform="rotate(-90 38.1 52.2)">8</text>
<text x="171.6" y="52.9" transform="rotate(-90 171.6 52.9)">4/10</text>
<text x="173.9" y="52.2" transform="rotate(-90 173.9 52.2)">8</text>
<text x="166.2" y="59.9" transform="rotate(-90 166.2 59.9)">Stovetop-v3.0_Release</text>
<text x="171.7" y="60.1" transform="rotate(-90 171.7 60.1)">Sheet:</text>
<text x="38.1" y="77.3" transform="rotate(-90 38.1 77.3)">7</text>
<text x="173.9" y="77.3" transform="rotate(-90 173.9 77.3)">7</text>
<text x="38.1" y="102.5" transform="rotate(-90 38.1 102.5)">6</text>
<text x="173.9" y="102.5" transform="rotate(-90 173.9 102.5)">6</text>
<text x="38.1" y="127.6" transform="rotate(-90 38.1 127.6)">5</text>
<text x="173.9" y="127.6" transform="rotate(-90 173.9 127.6)">5</text>
<text x="38.1" y="152.8" transform="rotate(-90 38.1 152.8)">4</text>
<text x="173.9" y="152.8" transform="rotate(-90 173.9 152.8)">4</text>
<text x="38.1" y="177.9" transform="rotate(-90 38.1 177.9)">3</text>
<text x="173.9" y="177.9" transform="rotate(-90 173.9 177.9)">3</text>
<text x="38.1" y="203.1" transform="rotate(-90 38.1 203.1)">2</text>
<text x="173.9" y="203.1" transform="rotate(-90 173.9 203.1)">2</text>
<text x="38.1" y="228.2" transform="rotate(-90 38.1 228.2)">1</text>
<text x="173.9" y="228.2" transform="rotate(-90 173.9 228.2)">1</text>
<text x="52.5" y="241.9" transform="rotate(-90 52.5 241.9)">A</text>
<text x="79.2" y="241.9" transform="rotate(-90 79.2 241.9)">B</text>
<text x="106" y="241.9" transform="rotate(-90 106 241.9)">C</text>
<text x="132.8" y="241.9" transform="rotate(-90 132.8 241.9)">D</text>
<text x="159.6" y="241.9" transform="rotate(-90 159.6 241.9)">E</text>
</g>
<text font-size="1.7" fill="#c90d0c" x="168.9" y="59.9" transform="rotate(-90 168.9 59.9)">21-10-2022 17:40</text>
<g font-size="1.3" fill="#808080">
<text x="127" y="90.7" transform="rotate(-90 127 90.7)">C67</text>
<text x="128.4" y="90.7" transform="rotate(-90 128.4 90.7)">0.01uF</text>
<text x="133.9" y="94.2" transform="rotate(-90 133.9 94.2)">GND</text>
<text x="109.7" y="98.3" transform="rotate(-90 109.7 98.3)">GND</text>
<text x="127" y="101.5" transform="rotate(-90 127 101.5)">C66</text>
<text x="133.9" y="98.3" transform="rotate(-90 133.9 98.3)">GND</text>
<text x="118.3" y="107.9" transform="rotate(-180 118.3 107.9)">1uF</text>
<text x="118.3" y="104.7" transform="rotate(-90 118.3 104.7)">100R</text>
<text x="120.9" y="104" transform="rotate(-90 120.9 104)">R50</text>
<text x="122.3" y="107.9" transform="rotate(-180 122.3 107.9)">1uF</text>
<text x="122.3" y="104.7" transform="rotate(-90 122.3 104.7)">100R</text>
<text x="124.9" y="104" transform="rotate(-90 124.9 104)">R51</text>
<text x="128.4" y="102.9" transform="rotate(-90 128.4 102.9)">0.01uF</text>
<text x="118.3" y="110.6" transform="rotate(-180 118.3 110.6)">C64</text>
<text x="122.3" y="110.6" transform="rotate(-180 122.3 110.6)">C65</text>
<text x="99.6" y="119.4" transform="rotate(-180 99.6 119.4)">100K</text>
<text x="99.6" y="114" transform="rotate(-180 99.6 114)">100K</text>
<text x="99.6" y="116.6" transform="rotate(-180 99.6 116.6)">R49</text>
<text x="85.1" y="124.8" transform="rotate(-90 85.1 124.8)">VCC5V</text>
<text x="99.6" y="122" transform="rotate(-180 99.6 122)">R48</text>
<text x="116.2" y="123" transform="rotate(-90 116.2 123)">C52</text>
<text x="118.9" y="123" transform="rotate(-90 118.9 123)">0.1uF</text>
<text x="87.5" y="131.2" transform="rotate(-90 87.5 131.2)">L5</text>
<text x="89.7" y="131.2" transform="rotate(-90 89.7 131.2)">ACML</text>
<text x="107" y="131.9" transform="rotate(-90 107 131.9)">OSR</text>
<text x="111.4" y="130.2" transform="rotate(-180 111.4 130.2)">R36</text>
<text x="124.5" y="127.9" transform="rotate(-90 124.5 127.9)">GND</text>
<text x="90.5" y="135.4" transform="rotate(-90 90.5 135.4)">C56</text>
<text x="93.1" y="135.4" transform="rotate(-90 93.1 135.4)">10uF</text>
<text x="97.6" y="137.3" transform="rotate(-90 97.6 137.3)">GND</text>
<text x="112.1" y="132.8" transform="rotate(-180 112.1 132.8)">100K</text>
<text x="116.2" y="135.2" transform="rotate(-90 116.2 135.2)">C50GND</text>
<text x="118.9" y="135.2" transform="rotate(-90 118.9 135.2)">0.1uF</text>
<text x="97.6" y="141.4" transform="rotate(-90 97.6 141.4)">GND</text>
<text x="101.6" y="141.4" transform="rotate(-90 101.6 141.4)">MD1</text>
<text x="103" y="141.4" transform="rotate(-90 103 141.4)">MD0</text>
<text x="104.3" y="141.4" transform="rotate(-90 104.3 141.4)">FMT1</text>
<text x="105.7" y="141.4" transform="rotate(-90 105.7 141.4)">FMT0</text>
<text x="124.5" y="140" transform="rotate(-90 124.5 140)">GND</text>
<text x="92" y="144.6" transform="rotate(-90 92 144.6)">C55</text>
<text x="93.3" y="145.9" transform="rotate(-90 93.3 145.9)">0.01uF</text>
<text x="121.8" y="148.1" transform="rotate(-90 121.8 148.1)">DGND</text>
<text x="117.8" y="152.1" transform="rotate(-90 117.8 152.1)">SJ3</text>
<text x="79.3" y="159.7" transform="rotate(-180 79.3 159.7)">AVCC</text>
<text x="96.3" y="158.8" transform="rotate(-90 96.3 158.8)">AVCC</text>
<text x="123.1" y="156.1" transform="rotate(-90 123.1 156.1)">GND</text>
<text x="95.6" y="162.5" transform="rotate(-180 95.6 162.5)">100K</text>
<text x="95.6" y="165" transform="rotate(-180 95.6 165)">R52</text>
<text x="112.4" y="164.2" transform="rotate(-90 112.4 164.2)">DGND</text>
<text x="114.4" y="165.1" transform="rotate(-180 114.4 165.1)">100K</text>
<text x="114.4" y="167.7" transform="rotate(-180 114.4 167.7)">R38</text>
<text x="87.8" y="173.1" transform="rotate(-90 87.8 173.1)">C68</text>
<text x="88" y="168.8" transform="rotate(-90 88 168.8)">C69</text>
<text x="90.4" y="173.1" transform="rotate(-90 90.4 173.1)">10uF</text>
<text x="90.7" y="168.8" transform="rotate(-90 90.7 168.8)">0.1uF</text>
<text x="120.5" y="168.3" transform="rotate(-90 120.5 168.3)">GND</text>
<text x="108.4" y="177.7" transform="rotate(-90 108.4 177.7)">DGND</text>
<text x="84.8" y="182.4" transform="rotate(-90 84.8 182.4)">L6</text>
<text x="87" y="182.4" transform="rotate(-90 87 182.4)">ACML</text>
<text x="100.8" y="192" transform="rotate(-180 100.8 192)">AVCC</text>
</g>
<g font-size="1.1" fill="#808080">
<text x="88" y="126.7" transform="rotate(-90 88 126.7)">2</text>
<text x="88" y="132.4" transform="rotate(-90 88 132.4)">1</text>
<text x="97.4" y="144.1" transform="rotate(-90 97.4 144.1)">5</text>
<text x="98" y="149.6" transform="rotate(-90 98 149.6)">VCCA</text>
<text x="98.8" y="144.1" transform="rotate(-90 98.8 144.1)">1</text>
<text x="99.4" y="149" transform="rotate(-90 99.4 149)">VINL</text>
<text x="100.1" y="144.1" transform="rotate(-90 100.1 144.1)">2</text>
<text x="100.7" y="149.2" transform="rotate(-90 100.7 149.2)">VINR</text>
<text x="101.4" y="144.1" transform="rotate(-90 101.4 144.1)">20</text>
<text x="102" y="148.9" transform="rotate(-90 102 148.9)">MD1</text>
<text x="102.8" y="144.1" transform="rotate(-90 102.8 144.1)">19</text>
<text x="103.4" y="148.9" transform="rotate(-90 103.4 148.9)">MD0</text>
<text x="104.1" y="144.1" transform="rotate(-90 104.1 144.1)">18</text>
<text x="104.7" y="149.4" transform="rotate(-90 104.7 149.4)">FMT1</text>
<text x="105.5" y="144.1" transform="rotate(-90 105.5 144.1)">17</text>
<text x="106" y="149.4" transform="rotate(-90 106 149.4)">FMT0</text>
<text x="106.8" y="144.1" transform="rotate(-90 106.8 144.1)">16</text>
<text x="107.4" y="149" transform="rotate(-90 107.4 149)">OSR</text>
<text x="109.5" y="144.1" transform="rotate(-90 109.5 144.1)">3</text>
<text x="110.9" y="144.1" transform="rotate(-90 110.9 144.1)">4</text>
<text x="112.2" y="144.1" transform="rotate(-90 112.2 144.1)">6</text>
<text x="112.8" y="149.8" transform="rotate(-90 112.8 149.8)">GNDA</text>
<text x="98" y="154.9" transform="rotate(-90 98 154.9)">VDD</text>
<text x="99.4" y="154.9" transform="rotate(-90 99.4 154.9)">DOUT</text>
<text x="100.7" y="154.9" transform="rotate(-90 100.7 154.9)">BCK</text>
<text x="102" y="154.9" transform="rotate(-90 102 154.9)">LRCK</text>
<text x="103.4" y="154.9" transform="rotate(-90 103.4 154.9)">SCK</text>
<text x="106.1" y="154.9" transform="rotate(-90 106.1 154.9)">BPAS</text>
<text x="107.4" y="154.9" transform="rotate(-90 107.4 154.9)">PDWN</text>
<text x="110.1" y="150.1" transform="rotate(-90 110.1 150.1)">VREF1</text>
<text x="111.5" y="154.9" transform="rotate(-90 111.5 154.9)">TEST</text>
<text x="111.5" y="150.1" transform="rotate(-90 111.5 150.1)">VREF2</text>
<text x="112.8" y="154.9" transform="rotate(-90 112.8 154.9)">GNDD</text>
<text x="97.4" y="158.6" transform="rotate(-90 97.4 158.6)">14</text>
<text x="98.8" y="158.6" transform="rotate(-90 98.8 158.6)">12</text>
<text x="100.1" y="158.5" transform="rotate(-90 100.1 158.5)">11</text>
<text x="101.4" y="158.6" transform="rotate(-90 101.4 158.6)">10</text>
<text x="102.8" y="158.6" transform="rotate(-90 102.8 158.6)">15</text>
<text x="105.5" y="158" transform="rotate(-90 105.5 158)">8</text>
<text x="106.8" y="158" transform="rotate(-90 106.8 158)">7</text>
<text x="110.9" y="158" transform="rotate(-90 110.9 158)">9</text>
<text x="112.2" y="158.6" transform="rotate(-90 112.2 158.6)">13</text>
<text x="85.3" y="177.8" transform="rotate(-90 85.3 177.8)">2</text>
<text x="102.8" y="179.1" transform="rotate(-90 102.8 179.1)">3</text>
<text x="105.5" y="179.1" transform="rotate(-90 105.5 179.1)">2</text>
<text x="85.3" y="183.6" transform="rotate(-90 85.3 183.6)">1</text>
<text x="103.4" y="183.9" transform="rotate(-90 103.4 183.9)">OUT</text>
<text x="106" y="184.1" transform="rotate(-90 106 184.1)">GND</text>
<text x="102.8" y="190.3" transform="rotate(-90 102.8 190.3)">4</text>
<text x="103.4" y="187.2" transform="rotate(-90 103.4 187.2)">VCC</text>
<text x="105.5" y="190.3" transform="rotate(-90 105.5 190.3)">1</text>
<text x="106.1" y="187.2" transform="rotate(-90 106.1 187.2)">EN</text>
</g>
<g font-size=".9" fill="#808080">
<text x="95.8" y="156.1" transform="rotate(-90 95.8 156.1)">U7</text>
<text x="114.8" y="156.1" transform="rotate(-90 114.8 156.1)">PCM1803SMD</text>
<text x="101.2" y="188.4" transform="rotate(-90 101.2 188.4)">Y2</text>
<text x="108.2" y="188.4" transform="rotate(-90 108.2 188.4)">24.576MHz OSCILLATOR</text>
</g>
</svg>
